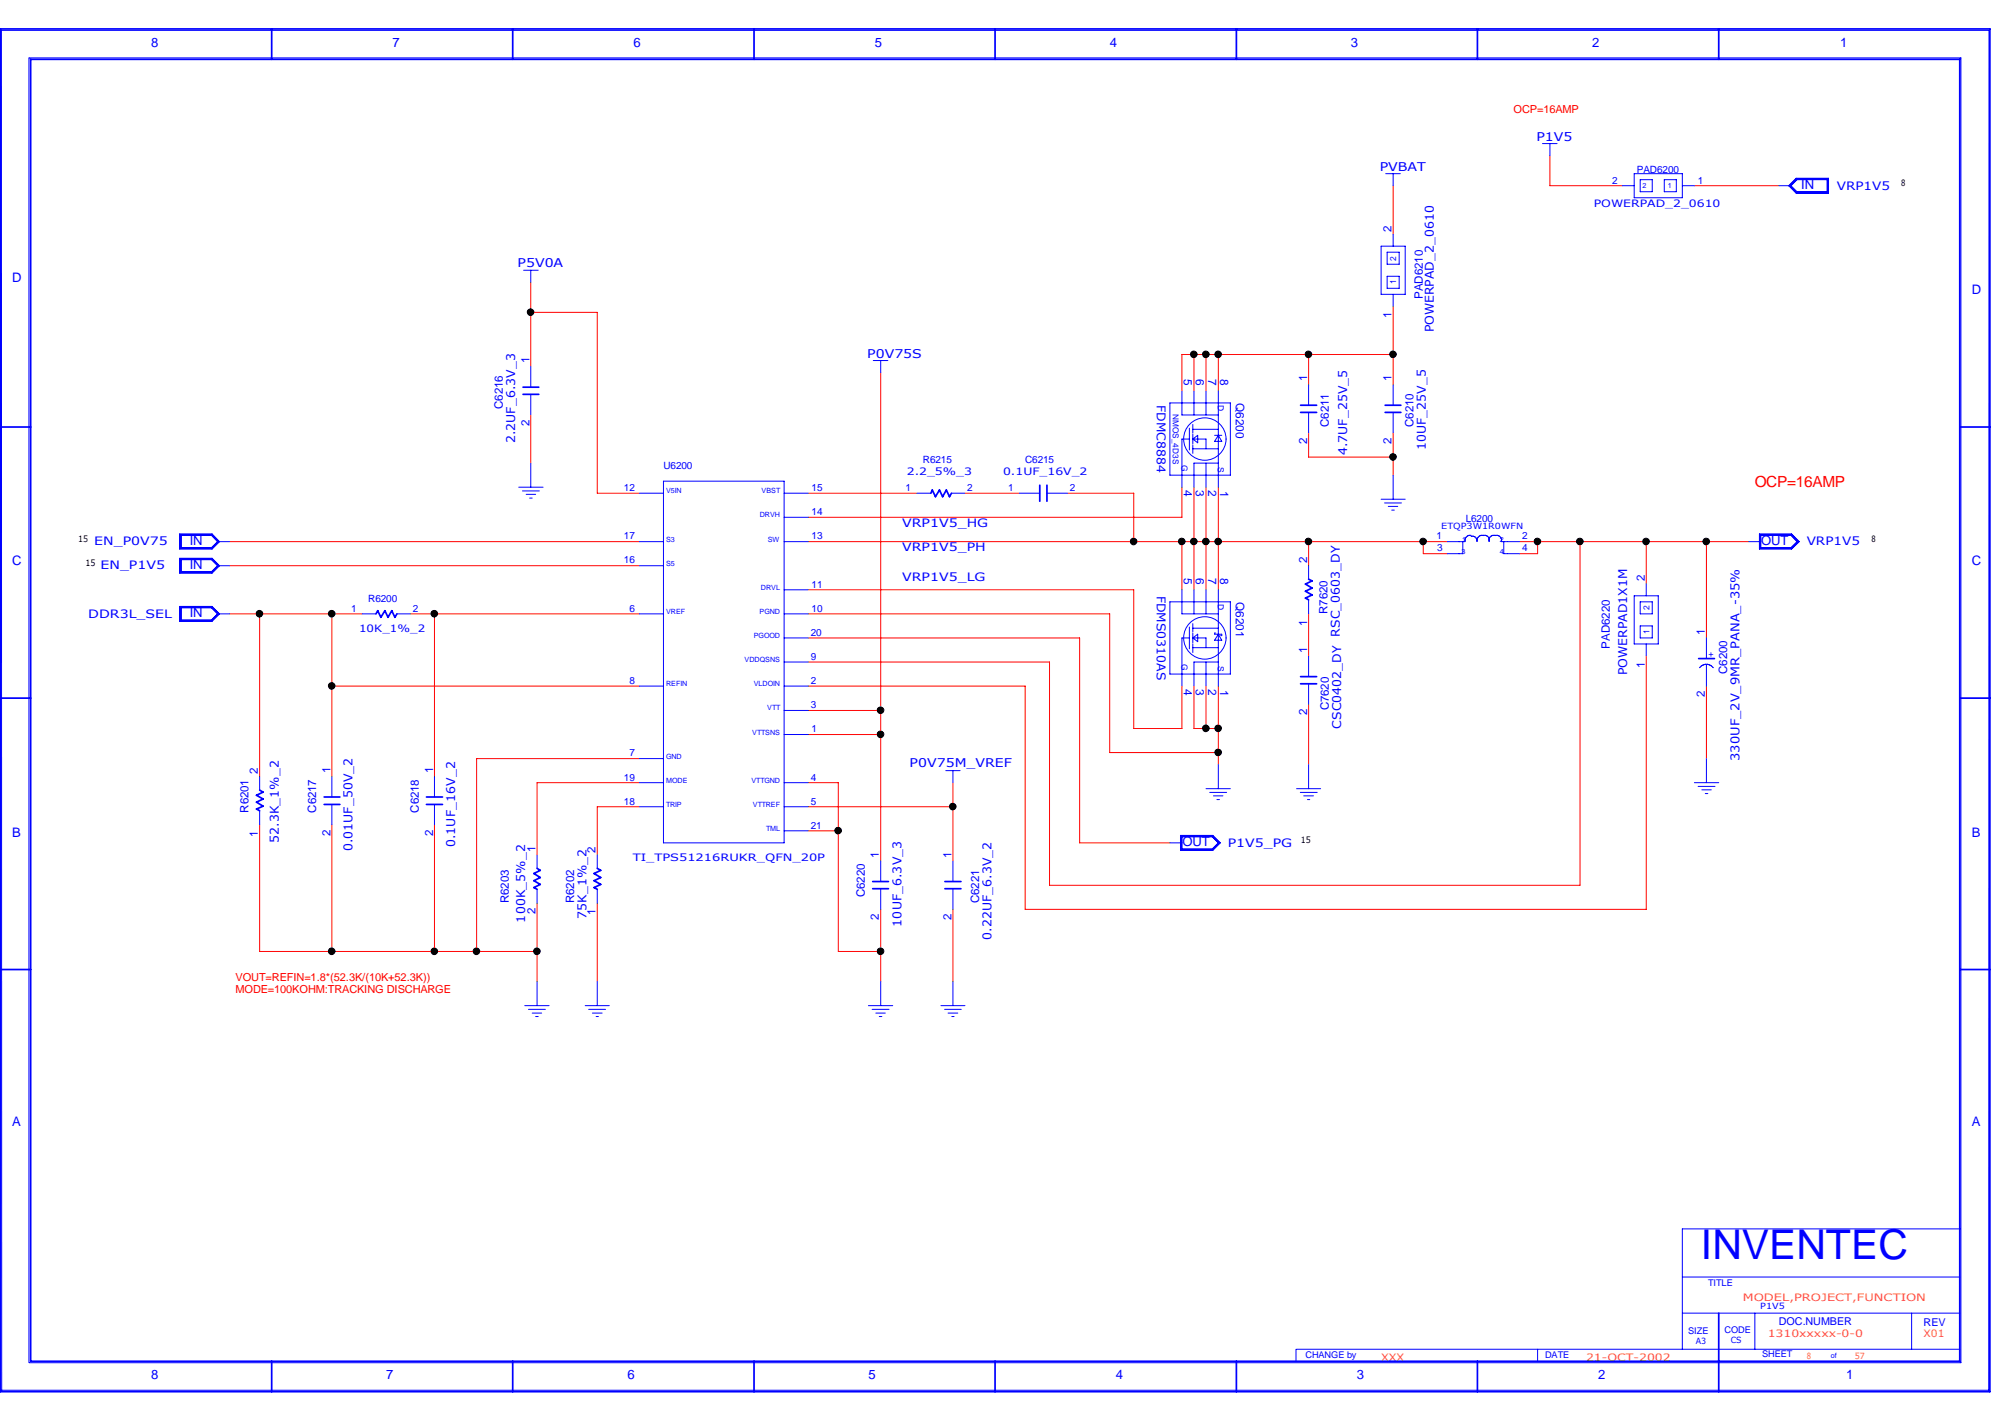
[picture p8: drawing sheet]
<svg xmlns="http://www.w3.org/2000/svg" width="297mm" height="210mm" viewBox="0 0 297 210" stroke-linecap="round" stroke-linejoin="round" font-family="sans-serif">
<g fill="none" stroke="#f00" stroke-width=".15">
<path d="M205.8 27.4v7.2M228.9 23v4.4h10.7M250.3 27.4h12.5M78.4 46.1h9.8v26.8h6.2M78.4 41.7v12.4M130.1 55.1v72.1M176.4 52.4v5.3M178.1 52.4v5.3M180 52.4v5.3M193.3 52.4v4.5M205.8 52.4h-31.2v5.3M205.8 45.3v11.6"/>
<path d="M78.4 61.3v7.1M119.4 72.9h16M142.5 72.9h8M157.7 72.9h9.8v7.1M174.6 72v4.4h-55.2M176.4 72v15.1M178.1 72v15.1M180 72v15.1M193.3 64v3.5h12.5M205.8 64v6.2M33.9 90.7h19.6M33.9 80h60.5"/>
<path d="M33.9 83.6h60.5M38.4 90.7v24M49 90.7v24M60.6 90.7h33.8M64.2 90.7v24M119.4 90.7h44.5v20.5h16.1M119.4 80h94.4M119.4 87.1h48.1v20.5h7.1v-6.3M119.4 94.2h40.1v30.3h13.3M174.6 80v7.1M193.3 80v3.6M193.3 90.7v6.2"/>
<path d="M210.2 80v1.8h3.6M224.4 80h33.9M227.1 80v1.8h-2.7M233.4 80v50.8h-78.4v-33h-35.6M243.2 96.9v37.4h-91.8v-33h-32M243.2 80v6.2M252 80v14.2M49 101.3h45.4M94.4 115.6h-15.1v10.7M94.4 119.2h-6.2v7.1M94.4 112.1h-24v28.4M119.4 115.6h4.4v24.9h6.3"/>
<path d="M119.4 119.2h21.4M119.4 108.5h10.7M119.4 104.9h10.7M140.8 115.6v11.6M176.4 101.3v6.3h3.6M178.1 101.3v6.3M180 101.3v11.6M193.3 104v8.9M252 101.3v10.8M38.4 121.8v18.7h40.9M49 121.8v18.7M64.2 121.8v18.7"/>
<path d="M79.3 133.4v11.6M88.2 133.4v11.6M119.4 122.7h4.4M130.1 134.3v10.7M140.8 134.3v10.7"/>
</g>
<g fill="none" stroke="#00f" stroke-width=".15">
<path d="M.2 4.4l.1 201M.3 4.5h293.4M4.3 8.6v192.7M4.3 8.6h285.3v192.7h-285.3M293.8 4.5l-.1 200.9h-293.4M77.3 39.9h2.2M78.4 39.9v1.8M204 36.4h3.6v7.1h-3.6zM204.7 25.7h2.1M204.9 37.3h1.8v1.7h-1.8zM205.8 25.7v1.7M205.8 34.6v1.8"/>
<path d="M227.8 21.2h2.2M228.9 21.2v1.8M239.6 27.4h1.8M241.4 25.7h7.1v3.5h-7.1zM242.3 26.5h1.7v1.8h-1.7zM245.8 26.5h1.8v1.8h-1.8zM248.5 27.4h1.8M262.8 27.4h1.7M264.2 27.4l1.1-1.1h4.8v2.2h-4.8zM264.4 27.4l1-.9h4.6v1.9h-4.6zM264.5 27.4l.9-.9h4.5v1.8h-4.5zM265.3 26.4h4.7v2.1h-4.7l-1-1.1z"/>
<path d="M78.4 54.1v3.1M78.4 58.3v3M129 53.3h2.1M130.1 53.3v1.8M172.8 59.5h8.9v10.7h-8.9zM174.6 57.7v3.6h5.4M176.4 57.7v3.6M178.1 57.7v3.6M180 57.7v14.3M193.3 56.9v3M204.9 40.8h1.8v1.8h-1.8zM205.8 43.5v1.8"/>
<path d="M205.8 56.9v3M26.5 78.9h4.8l1.1 1.1-1.1 1.1h-4.8zM26.6 79h4.7l1 1-1 1h-4.7zM26.7 79h4.5l1 1-1 .9h-4.5zM26.8 79.1h4.4l.9 .9-.9 .9h-4.4zM76.6 72h3.6M77.2 72.5h2.5M77.7 73h1.4M78.2 73.6h.4M78.4 68.4v3.6M94.4 72.9h3.6M98 71.1h17.8v53.4h-17.8z"/>
<path d="M115.8 72.9h3.6M115.8 76.4h3.6M135.4 72.9h2.1M140.5 72.9h2M150.5 72.9h3.1M154.6 72.9h3.1M175.7 64.9h-1.1v7.1M175.7 63.2v3.3M176.2 66.3h3.8M176.2 64.9h1.9v1.4M176.2 62.7v1.3M176.2 64.1v1.5"/>
<path d="M176.2 65.7v1.3M176.2 63.4h3.8M176.2 64.9l.7-.6v1.1zM178.1 68.4v3.6M179.4 64.3h1.1M180 64.3l.5 .9h-1.1zM180 68.4h-3.6v3.6M193.3 60.9v3.1M204 73.7h3.6M204.5 74.3h2.5M205.1 74.8h1.4M205.6 75.4h.3"/>
<path d="M205.8 60.9v3.1M205.8 70.2v3.5M216.4 79.8v.2M216.6 79.3l-.2 .5M217.1 79.1l-.4 .1M217.2 79.1h.1M217.5 79.2h-.2M217.5 79.2l.4 .2M218 79.4l.1 .4M218.1 79.9v.1M218.2 79.8v.2M218.4 79.3l-.2 .5"/>
<path d="M218.9 79.1l-.5 .1M218.9 79.1h.2M219.3 79.1h-.2M219.3 79.1l.5 .2M219.7 79.2h.1M219.8 79.3l.2 .2M219.9 79.4h.1M219.9 79.8v.2M220 79.6v.2M220 79.5v.1M220 79.6l-.1 .2M220 79.8v.2"/>
<path d="M220.1 79.3l-.1 .2M220.6 79.1l-.4 .1M220.7 79.1h.4M221.1 79.1l.5 .2M221.4 79.2h.1M221.6 79.3l.2 .5M221.7 79.4h.1M221.8 79.8v.2M259.9 78.9h4.7l1.2 1.1-1.2 1.1h-4.7zM259.9 79h4.7l1 1-1 1h-4.7zM260 79h4.6l1 1-1 .9h-4.6zM260.1 79.1h4.4l.9 .9-.9 .9h-4.4z"/>
<path d="M26.5 89.6h4.8l1.1 1.1-1.1 1.1h-4.8zM26.5 82.5h4.8l1.1 1.1-1.1 1.1h-4.8zM26.6 89.7h4.7l1 1-1 1h-4.7zM26.6 82.5h4.7l1 1.1-1 1h-4.7zM26.7 89.7h4.5l1 1-1 1h-4.5zM26.7 82.6h4.5l1 1-1 .9h-4.5zM26.8 89.8h4.4l.9 .9-.9 .9h-4.4zM26.8 82.7h4.4l.9 .9-.9 .9h-4.4zM32.1 90.7h1.8M32.1 83.6h1.8M32.1 80h1.8M53.5 90.7h2"/>
<path d="M58.6 90.7h2M94.4 90.7h3.6M94.4 83.6h3.6M94.4 80h3.6M115.8 90.7h3.6M115.8 94.2h3.6M115.8 80h3.6M115.8 97.8h3.6M115.8 87.1h3.6M172.8 88.9h8.9v10.7h-8.9zM174.6 87.1v3.6h5.4M175.7 94.2h-1.1v7.1"/>
<path d="M175.7 92.6v3.2M176.2 92.1v1.2M176.2 93.5v1.5M176.2 95.1v1.3M176.2 94.2h1.9v1.5M176.2 94.2l.7-.5v1.1zM176.2 95.7h3.8M176.2 92.8h3.8M176.4 87.1v3.6M178.1 87.1v3.6M178.1 97.8v3.5M179.6 93.5h-.2v.2h1.1v.2h-.2"/>
<path d="M180 87.1v14.2M180 97.8h-3.6v3.5M180 93.7l.5 .9h-1.1zM193.3 83.6v2M193.3 88.6v2.1M193.3 96.9v3M213.8 80h2.6M216.1 80v1.8h-2.3M221.7 80h.9M222.1 80v1.8h.5M222.7 80h1.7M222.7 81.8h1.7"/>
<path d="M241.4 88h3.5v7.1h-3.5zM242.3 88.9h1.7v1.8h-1.7zM242.3 92.5h1.7v1.7h-1.7zM243.2 86.2v1.8M243.2 95.1v1.8M251.2 98.5l-.2 .1M252 98.1l-.3 .1-.5 .3M252 94.2v3.1M252 98.2v3.1M252.1 98.1l.3 .1 .5 .3M252.5 98.2h.1M252.9 98.5l.2 .1"/>
<path d="M258.3 80h1.8M38.4 114.7v2M38.4 119.8v2M49 114.7v3M49 118.8v3M64.2 114.7v3M64.2 118.8v3M94.4 115.6h3.6M94.4 112.1h3.6M94.4 101.3h3.6M94.4 119.2h3.6M115.8 115.6h3.6"/>
<path d="M115.8 101.3h3.6M115.8 119.2h3.6M115.8 104.9h3.6M115.8 108.5h3.6M139.7 113.8h2.1M140.8 113.8v1.8M178.1 116.5h3.6M178.7 117.1h2.5M179.2 117.6h1.4M179.7 118.1h.4M180 112.9v3.6M191.5 116.5h3.6"/>
<path d="M192.1 117.1h2.5M192.6 117.6h1.4M193.1 118.1h.4M193.3 101v3M193.3 112.9v3.6M250.3 115.6h3.6M250.8 116.2h2.5M251.4 116.7h1.4M251.9 117.2h.4M252 112.1v3.5M79.3 126.3v2M79.3 131.4v2"/>
<path d="M88.2 126.3v2M88.2 131.4v2M115.8 122.7h3.6M130.1 127.2v3M130.1 131.3v3M140.8 127.2v3M140.8 131.3v3M172.8 124.5h1.8M174.4 123.4h4.8l1.1 1.1-1.1 1.1h-4.8zM174.5 123.5h4.6l1.1 1-1.1 1.1h-4.6zM174.5 123.6h4.6l.9 .9-.9 1h-4.6zM174.6 123.6h4.5l.9 .9-.9 .9h-4.5z"/>
<path d="M77.5 148.5h3.6M78.1 149.1h2.5M78.6 149.6h1.4M79.1 150.2h.4M79.3 145v3.5M86.4 148.5h3.6M86.9 149.1h2.5M87.5 149.6h1.4M88 150.2h.4M88.2 145v3.5M128.3 148.5h3.6M128.8 149.1h2.5"/>
<path d="M129.4 149.6h1.4M129.9 150.2h.4M130.1 145v3.5M139 148.5h3.5M139.5 149.1h2.5M140 149.6h1.5M140.6 150.2h.3M140.8 145v3.5M191.4 199.3v1.8M191.5 199.3h98M227.1 199.3v1.8M248.5 181.5v17.8"/>
<path d="M248.5 194h41M248.5 188.6h41M248.6 181.5h41M259.2 194v5.3M282.4 194v5.3"/>
<circle cx="178" cy="64.8" r="3.1"/>
<circle cx="178" cy="94.2" r="3.1"/>
</g>
<g fill="none" stroke="#00f" stroke-width=".25">
<path d="M0 4.3h293.9v201.3h-293.9zM40.1 4.3v4.5M75.7 4.3v4.5M111.4 4.3v4.5M147 4.3v4.5M182.6 4.3v4.5M218.2 4.3v4.5M253.9 4.3v4.5M289.5 8.8h-285v192.3h285M289.5 8.7v192.4M77.3 57.2h2.3M77.3 58.3h2.3"/>
<path d="M192.1 59.9h2.4M204.6 59.9h2.3M0 63.1h4.5M137.5 72.9l.2-.5 .5 1 .6-1 .4 1 .6-1 .4 1 .3-.5M153.6 71.7v2.3M154.6 71.7v2.3M192.1 60.9h2.4M204.6 60.9h2.3M289.5 63.1h4.4M55.5 90.7l.3-.5 .5 1 .6-1 .4 1 .6-1 .4 1 .3-.5M192.1 99.9h2.4M193.3 85.6l.5 .2-1 .5 1 .6-1 .4 1 .6-1 .4 .5 .3"/>
<path d="M250.9 97.3h2.3M0 103.1h4.5M38.4 116.7l.5 .3-1 .5 1 .5-1 .5 1 .6-1 .4 .5 .3M47.9 117.7h2.3M47.9 118.8h2.3M63 117.7h2.4M63 118.8h2.4M192.1 101h2.4M289.5 103.1h4.4M79.3 128.3l.5 .3-.9 .4 .9 .6-.9 .5 .9 .5-.9 .5 .4 .3M88.2 128.3l.5 .3-.9 .4 .9 .6-.9 .5 .9 .5-.9 .5 .4 .3M128.9 130.2h2.3"/>
<path d="M128.9 131.3h2.3M139.6 130.2h2.3M139.6 131.3h2.3M0 143.2h4.5M289.5 143.2h4.4M253.9 194v11.6M40.1 201.1v4.5M75.7 201.1v4.5M111.4 201.1v4.5M147 201.1v4.5M182.6 201.1v4.5M218.2 201.1v4.5"/>
</g>
<g fill="#000">
<circle cx="78.4" cy="46.1" r=".49"/>
<circle cx="176.3" cy="52.3" r=".49"/>
<circle cx="178.1" cy="52.3" r=".49"/>
<circle cx="179.9" cy="52.3" r=".49"/>
<circle cx="193.3" cy="52.3" r=".49"/>
<circle cx="205.8" cy="52.3" r=".49"/>
<circle cx="167.4" cy="80" r=".49"/>
<circle cx="174.6" cy="80" r=".49"/>
<circle cx="176.3" cy="80" r=".49"/>
<circle cx="178.1" cy="80" r=".49"/>
<circle cx="179.9" cy="80" r=".49"/>
<circle cx="193.3" cy="80" r=".49"/>
<circle cx="205.8" cy="67.5" r=".49"/>
<circle cx="210.2" cy="80" r=".49"/>
<circle cx="227.1" cy="80" r=".49"/>
<circle cx="233.4" cy="80" r=".49"/>
<circle cx="243.1" cy="80" r=".49"/>
<circle cx="252" cy="80" r=".49"/>
<circle cx="38.3" cy="90.7" r=".49"/>
<circle cx="49" cy="90.7" r=".49"/>
<circle cx="64.2" cy="90.7" r=".49"/>
<circle cx="49" cy="101.3" r=".49"/>
<circle cx="130.1" cy="104.9" r=".49"/>
<circle cx="130.1" cy="108.5" r=".49"/>
<circle cx="140.7" cy="119.1" r=".49"/>
<circle cx="178.1" cy="107.6" r=".49"/>
<circle cx="179.9" cy="111.1" r=".49"/>
<circle cx="179.9" cy="107.6" r=".49"/>
<circle cx="123.8" cy="122.7" r=".49"/>
<circle cx="49" cy="140.5" r=".49"/>
<circle cx="64.2" cy="140.5" r=".49"/>
<circle cx="70.4" cy="140.5" r=".49"/>
<circle cx="79.3" cy="140.5" r=".49"/>
<circle cx="130.1" cy="140.5" r=".49"/>
</g>
<g fill="none" stroke="#000" stroke-width=".15">
<circle cx="78.4" cy="46.1" r=".49"/>
<circle cx="176.3" cy="52.3" r=".49"/>
<circle cx="178.1" cy="52.3" r=".49"/>
<circle cx="179.9" cy="52.3" r=".49"/>
<circle cx="193.3" cy="52.3" r=".49"/>
<circle cx="205.8" cy="52.3" r=".49"/>
<circle cx="167.4" cy="80" r=".49"/>
<circle cx="174.6" cy="80" r=".49"/>
<circle cx="176.3" cy="80" r=".49"/>
<circle cx="178.1" cy="80" r=".49"/>
<circle cx="179.9" cy="80" r=".49"/>
<circle cx="193.3" cy="80" r=".49"/>
<circle cx="205.8" cy="67.5" r=".49"/>
<circle cx="210.2" cy="80" r=".49"/>
<circle cx="227.1" cy="80" r=".49"/>
<circle cx="233.4" cy="80" r=".49"/>
<circle cx="243.1" cy="80" r=".49"/>
<circle cx="252" cy="80" r=".49"/>
<circle cx="38.3" cy="90.7" r=".49"/>
<circle cx="49" cy="90.7" r=".49"/>
<circle cx="64.2" cy="90.7" r=".49"/>
<circle cx="49" cy="101.3" r=".49"/>
<circle cx="130.1" cy="104.9" r=".49"/>
<circle cx="130.1" cy="108.5" r=".49"/>
<circle cx="140.7" cy="119.1" r=".49"/>
<circle cx="178.1" cy="107.6" r=".49"/>
<circle cx="179.9" cy="111.1" r=".49"/>
<circle cx="179.9" cy="107.6" r=".49"/>
<circle cx="123.8" cy="122.7" r=".49"/>
<circle cx="49" cy="140.5" r=".49"/>
<circle cx="64.2" cy="140.5" r=".49"/>
<circle cx="70.4" cy="140.5" r=".49"/>
<circle cx="79.3" cy="140.5" r=".49"/>
<circle cx="130.1" cy="140.5" r=".49"/>
</g>
<text font-size="6.1" fill="#00f" x="251.2" y="186">INVENTEC</text>
<text font-size="2.3" fill="#f00" x="259.2" y="71.9">OCP=16AMP</text>
<g font-size="1.9" fill="#00f">
<text x="22.3" y="6.9">8</text>
<text x="58" y="6.9">7</text>
<text x="93.6" y="6.9">6</text>
<text x="129.2" y="6.9">5</text>
<text x="163.9" y="6.9">4</text>
<text x="199.5" y="6.9">3</text>
<text x="235.2" y="6.9">2</text>
<text x="271.8" y="6.9">1</text>
<text x="266.1" y="27.9">IN</text>
<text x="1.8" y="41.7">D</text>
<text x="291.2" y="43.4">D</text>
<text x="1.8" y="83.5">C</text>
<text x="28" y="80.5">IN</text>
<text x="260.1" y="80.5">OUT</text>
<text x="291.2" y="83.5">C</text>
<text x="28" y="84">IN</text>
<text x="28" y="91.2">IN</text>
<text x="1.8" y="123.6">B</text>
<text x="174.7" y="125">OUT</text>
<text x="291.2" y="123.6">B</text>
<text x="1.8" y="166.3">A</text>
<text x="291.2" y="166.3">A</text>
<text x="22.3" y="203.7">8</text>
<text x="57.1" y="203.7">7</text>
<text x="92.7" y="203.7">6</text>
<text x="128.3" y="203.7">5</text>
<text x="164.8" y="203.7">4</text>
<text x="200.4" y="203.7">3</text>
<text x="236" y="203.7">2</text>
<text x="272.7" y="203.7">1</text>
</g>
<g font-size="1.8" fill="#00f">
<text x="226.9" y="20.8">P1V5</text>
<text x="203.8" y="25.2">PVBAT</text>
<text x="76.5" y="39.5">P5V0A</text>
<text x="128.1" y="52.8">P0V75S</text>
<text x="211.8" y="49.1" transform="rotate(-90 211.8 49.1)">POWERPAD_2_0610</text>
<text x="170.9" y="59.8" transform="rotate(90 170.9 59.8)">FDMC8884</text>
<text x="76.1" y="65.5" transform="rotate(-90 76.1 65.5)">2.2UF_6.3V_3</text>
<text x="199" y="67.3" transform="rotate(-90 199 67.3)">4.7UF_25V_5</text>
<text x="210.6" y="66.5" transform="rotate(-90 210.6 66.5)">10UF_25V_5</text>
<text x="170.9" y="88" transform="rotate(90 170.9 88)">FDMS0310AS</text>
<text x="197.9" y="94" transform="rotate(-90 197.9 94)">RSC_0603_DY</text>
<text x="240.3" y="99.7" transform="rotate(-90 240.3 99.7)">POWERPAD1X1M</text>
<text x="198.1" y="107.6" transform="rotate(-90 198.1 107.6)">CSC0402_DY</text>
<text x="134.4" y="113.4">P0V75M_VREF</text>
<text x="256.9" y="112.4" transform="rotate(-90 256.9 112.4)">330UF_2V_9MR_PANA_-35%</text>
<text x="41.2" y="124.5" transform="rotate(-90 41.2 124.5)">52.3K_1%_2</text>
<text x="52.1" y="125.8" transform="rotate(-90 52.1 125.8)">0.01UF_50V_2</text>
<text x="67.2" y="125.1" transform="rotate(-90 67.2 125.1)">0.1UF_16V_2</text>
<text x="77.6" y="136.3" transform="rotate(-90 77.6 136.3)">100K_5%_2</text>
<text x="86.6" y="135.8" transform="rotate(-90 86.6 135.8)">75K_1%_2</text>
<text x="133.1" y="136.9" transform="rotate(-90 133.1 136.9)">10UF_6.3V_3</text>
<text x="146.5" y="138.9" transform="rotate(-90 146.5 138.9)">0.22UF_6.3V_2</text>
</g>
<g font-size="1.7" fill="#00f">
<text x="271.3" y="28">VRP1V5</text>
<text x="205.5" y="34.2" transform="rotate(-90 205.5 34.2)">2</text>
<text x="205.5" y="47" transform="rotate(-90 205.5 47)">1</text>
<text x="210.2" y="44.2" transform="rotate(-90 210.2 44.2)">PAD6210</text>
<text x="78.2" y="53.7" transform="rotate(-90 78.2 53.7)">1</text>
<text x="174.9" y="56" transform="rotate(90 174.9 56)">5</text>
<text x="176.7" y="56" transform="rotate(90 176.7 56)">6</text>
<text x="178.4" y="56" transform="rotate(90 178.4 56)">7</text>
<text x="180.2" y="56" transform="rotate(90 180.2 56)">8</text>
<text x="182.5" y="59.5" transform="rotate(90 182.5 59.5)">Q6200</text>
<text x="193.1" y="56.3" transform="rotate(-90 193.1 56.3)">1</text>
<text x="205.5" y="56.3" transform="rotate(-90 205.5 56.3)">1</text>
<text x="74.3" y="60.4" transform="rotate(-90 74.3 60.4)">C6216</text>
<text x="78.2" y="62.9" transform="rotate(-90 78.2 62.9)">2</text>
<text x="193.1" y="65.6" transform="rotate(-90 193.1 65.6)">2</text>
<text x="196.3" y="63.1" transform="rotate(-90 196.3 63.1)">C6211</text>
<text x="205.5" y="65.6" transform="rotate(-90 205.5 65.6)">2</text>
<text x="208.8" y="63.1" transform="rotate(-90 208.8 63.1)">C6210</text>
<text x="133.3" y="77.9">VRP1V5_HG</text>
<text x="174.9" y="72.3" transform="rotate(90 174.9 72.3)">4</text>
<text x="176.7" y="72.3" transform="rotate(90 176.7 72.3)">3</text>
<text x="178.4" y="72.3" transform="rotate(90 178.4 72.3)">2</text>
<text x="180.2" y="72.5" transform="rotate(90 180.2 72.5)">1</text>
<text x="13.9" y="80.6">EN_P0V75</text>
<text x="133.3" y="81.4">VRP1V5_PH</text>
<text x="193.1" y="83.2" transform="rotate(-90 193.1 83.2)">2</text>
<text x="266.9" y="80.6">VRP1V5</text>
<text x="14.9" y="84.1">EN_P1V5</text>
<text x="133.3" y="85.9">VRP1V5_LG</text>
<text x="174.9" y="85.4" transform="rotate(90 174.9 85.4)">5</text>
<text x="176.7" y="85.4" transform="rotate(90 176.7 85.4)">6</text>
<text x="178.4" y="85.4" transform="rotate(90 178.4 85.4)">7</text>
<text x="180.2" y="85.4" transform="rotate(90 180.2 85.4)">8</text>
<text x="182.5" y="88.9" transform="rotate(90 182.5 88.9)">Q6201</text>
<text x="242.9" y="85.9" transform="rotate(-90 242.9 85.9)">2</text>
<text x="13" y="91.3">DDR3L_SEL</text>
<text x="193.1" y="92.4" transform="rotate(-90 193.1 92.4)">1</text>
<text x="196.1" y="90.7" transform="rotate(-90 196.1 90.7)">R7620</text>
<text x="237.8" y="95.8" transform="rotate(-90 237.8 95.8)">PAD6220</text>
<text x="251.8" y="93.8" transform="rotate(-90 251.8 93.8)">1</text>
<text x="174.9" y="101.7" transform="rotate(90 174.9 101.7)">4</text>
<text x="176.7" y="101.7" transform="rotate(90 176.7 101.7)">3</text>
<text x="178.4" y="101.7" transform="rotate(90 178.4 101.7)">2</text>
<text x="180.2" y="101.9" transform="rotate(90 180.2 101.9)">1</text>
<text x="193.1" y="96.4" transform="rotate(-90 193.1 96.4)">1</text>
<text x="242.9" y="98.7" transform="rotate(-90 242.9 98.7)">1</text>
<text x="255.1" y="99.6" transform="rotate(-90 255.1 99.6)">C6200</text>
<text x="193.1" y="105.7" transform="rotate(-90 193.1 105.7)">2</text>
<text x="196.3" y="104.9" transform="rotate(-90 196.3 104.9)">C7620</text>
<text x="251.8" y="103" transform="rotate(-90 251.8 103)">2</text>
<text x="38.1" y="114.3" transform="rotate(-90 38.1 114.3)">2</text>
<text x="48.8" y="114.2" transform="rotate(-90 48.8 114.2)">1</text>
<text x="64" y="114.2" transform="rotate(-90 64 114.2)">1</text>
<text x="36.7" y="120.1" transform="rotate(-90 36.7 120.1)">R6201</text>
<text x="38.1" y="123.6" transform="rotate(-90 38.1 123.6)">1</text>
<text x="46.7" y="120.1" transform="rotate(-90 46.7 120.1)">C6217</text>
<text x="48.8" y="123.5" transform="rotate(-90 48.8 123.5)">2</text>
<text x="61.8" y="120.1" transform="rotate(-90 61.8 120.1)">C6218</text>
<text x="64" y="123.5" transform="rotate(-90 64 123.5)">2</text>
<text x="79.1" y="125.8" transform="rotate(-90 79.1 125.8)">1</text>
<text x="88" y="125.9" transform="rotate(-90 88 125.9)">2</text>
<text x="181.4" y="125.1">P1V5_PG</text>
<text x="129.8" y="126.7" transform="rotate(-90 129.8 126.7)">1</text>
<text x="140.5" y="126.7" transform="rotate(-90 140.5 126.7)">1</text>
<text x="75.2" y="133.4" transform="rotate(-90 75.2 133.4)">R6203</text>
<text x="79.1" y="135" transform="rotate(-90 79.1 135)">2</text>
<text x="84.8" y="133.4" transform="rotate(-90 84.8 133.4)">R6202</text>
<text x="88" y="135.2" transform="rotate(-90 88 135.2)">1</text>
<text x="127.8" y="132.5" transform="rotate(-90 127.8 132.5)">C6220</text>
<text x="129.8" y="135.9" transform="rotate(-90 129.8 135.9)">2</text>
<text x="140.5" y="135.9" transform="rotate(-90 140.5 135.9)">2</text>
<text x="144.6" y="133.4" transform="rotate(-90 144.6 133.4)">C6221</text>
</g>
<g font-size="1.6" fill="#f00">
<text x="223.6" y="16.7">OCP=16AMP</text>
<text x="34.8" y="146.7">MODE=100KOHM:TRACKING DISCHARGE</text>
<text x="34.8" y="144.9">VOUT=REFIN=1.8*(52.3K/(10K+52.3K))</text>
</g>
<g font-size="1.6" fill="#00f">
<text x="262.8" y="195.8">DOC.NUMBER</text>
<text x="284.1" y="195.9">REV</text>
</g>
<g font-size="1.5" fill="#00f">
<text x="238.1" y="27.1">2</text>
<text x="241.8" y="25.5">PAD6200</text>
<text x="250.8" y="27.1">1</text>
<text x="235.4" y="30.6">POWERPAD_2_0610</text>
<text x="98" y="69.3">U6200</text>
<text x="133.9" y="70.2">2.2_5%_3</text>
<text x="136.3" y="68.5">R6215</text>
<text x="148.2" y="70.2">0.1UF_16V_2</text>
<text x="151.4" y="68.5">C6215</text>
<text x="92.2" y="72.6">12</text>
<text x="119.9" y="76.1">14</text>
<text x="119.9" y="72.6">15</text>
<text x="133.8" y="72.6">1</text>
<text x="142.9" y="72.6">2</text>
<text x="148.9" y="72.6">1</text>
<text x="158" y="72.6">2</text>
<text x="216.5" y="77.2">L6200</text>
<text x="92.2" y="83.2">16</text>
<text x="92.2" y="79.7">17</text>
<text x="119.9" y="79.7">13</text>
<text x="212.2" y="79.7">1</text>
<text x="212.3" y="81.4">3</text>
<text x="224.8" y="81.4">4</text>
<text x="224.8" y="79.7">2</text>
<text x="54.4" y="88.9">R6200</text>
<text x="119.9" y="86.8">11</text>
<text x="51.9" y="90.4">1</text>
<text x="53" y="93.3">10K_1%_2</text>
<text x="61" y="90.4">2</text>
<text x="93" y="90.4">6</text>
<text x="119.8" y="93.9">20</text>
<text x="119.9" y="90.4">10</text>
<text x="93" y="101">8</text>
<text x="119.8" y="101">2</text>
<text x="119.8" y="97.5">9</text>
<text x="119.8" y="104.6">3</text>
<text x="93" y="111.7">7</text>
<text x="119.9" y="108.2">1</text>
<text x="92.2" y="115.3">19</text>
<text x="92.2" y="118.9">18</text>
<text x="119.8" y="118.9">5</text>
<text x="119.8" y="115.3">4</text>
<text x="119.8" y="122.4">21</text>
<text x="93.5" y="127.2">TI_TPS51216RUKR_QFN_20P</text>
</g>
<g font-size="1.5" fill="#ff8c00">
<text x="257.4" y="192.2">MODEL,PROJECT,FUNCTION</text>
<text x="261.1" y="197.5">1310xxxxx-0-0</text>
<text x="284.1" y="197.5">X01</text>
<text x="204" y="201.1">XXX</text>
<text x="234.3" y="201.1">21-OCT-2002</text>
</g>
<g font-size="1.4" fill="#00f">
<text x="252.3" y="189.9">TITLE</text>
<text x="249.3" y="197">SIZE</text>
<text x="254.7" y="196.8">CODE</text>
<text x="192.8" y="200.6">CHANGE by</text>
<text x="228.2" y="200.6">DATE</text>
<text x="260.3" y="200.4">SHEET</text>
</g>
<g font-size="1.3">
<text x="280.8" y="27.4">8</text>
<text x="11.6" y="80">15</text>
<text x="12.6" y="83.6">15</text>
<text x="276.4" y="80">8</text>
<text x="192.1" y="124.5">15</text>
</g>
<g font-size="1.3" fill="#00f">
<text x="206.2" y="42" transform="rotate(-90 206.2 42)">1</text>
<text x="206.2" y="38.5" transform="rotate(-90 206.2 38.5)">2</text>
<text x="179.9" y="59.9" transform="rotate(90 179.9 59.9)">D</text>
<text x="174.5" y="68.6" transform="rotate(90 174.5 68.6)">G</text>
<text x="179.9" y="69" transform="rotate(90 179.9 69)">S</text>
<text x="212.9" y="78.2">ETQP3W1R0WFN</text>
<text x="179.9" y="89.2" transform="rotate(90 179.9 89.2)">D</text>
<text x="243.6" y="93.6" transform="rotate(-90 243.6 93.6)">1</text>
<text x="243.6" y="90.2" transform="rotate(-90 243.6 90.2)">2</text>
<text x="174.5" y="98" transform="rotate(90 174.5 98)">G</text>
<text x="179.9" y="98.4" transform="rotate(90 179.9 98.4)">S</text>
<text x="253.1" y="97" transform="rotate(-90 253.1 97)">+</text>
<text x="260" y="193.4">P1V5</text>
<text x="250.5" y="198.5">A3</text>
<text x="255.6" y="198.4">CS</text>
</g>
<g font-size="1.3" fill="#ff8c00">
<text x="266.9" y="200.7">8</text>
<text x="274" y="200.7">57</text>
</g>
<text font-size="1.2" fill="#00f" x="173.2" y="61.2" transform="rotate(90 173.2 61.2)">NMOS_4D3S</text>
<g font-size="1.1" fill="#00f">
<text x="242.6" y="27.8">2</text>
<text x="246.3" y="27.8">1</text>
<text x="98.4" y="72.9">V5IN</text>
<text x="112.2" y="76.4">DRVH</text>
<text x="112.5" y="72.9">VBST</text>
<text x="98.4" y="83.6">S5</text>
<text x="98.4" y="80">S3</text>
<text x="113.4" y="80">SW</text>
<text x="215.9" y="81.8">3</text>
<text x="216" y="80">1</text>
<text x="221.5" y="81.8">4</text>
<text x="221.5" y="80">2</text>
<text x="112.4" y="87.1">DRVL</text>
<text x="98.4" y="90.7">VREF</text>
<text x="111.3" y="94.2">PGOOD</text>
<text x="112.2" y="90.7">PGND</text>
<text x="98.4" y="101.3">REFIN</text>
<text x="110" y="97.8">VDDQSNS</text>
<text x="111.3" y="101.3">VLDOIN</text>
<text x="113.3" y="104.9">VTT</text>
<text x="98.4" y="112.1">GND</text>
<text x="111.1" y="108.5">VTTSNS</text>
<text x="98.4" y="119.2">TRIP</text>
<text x="98.4" y="115.6">MODE</text>
<text x="111" y="115.6">VTTGND</text>
<text x="111.2" y="119.2">VTTREF</text>
<text x="113.2" y="122.7">TML</text>
<text x="270.4" y="200.6">of</text>
</g>
</svg>
